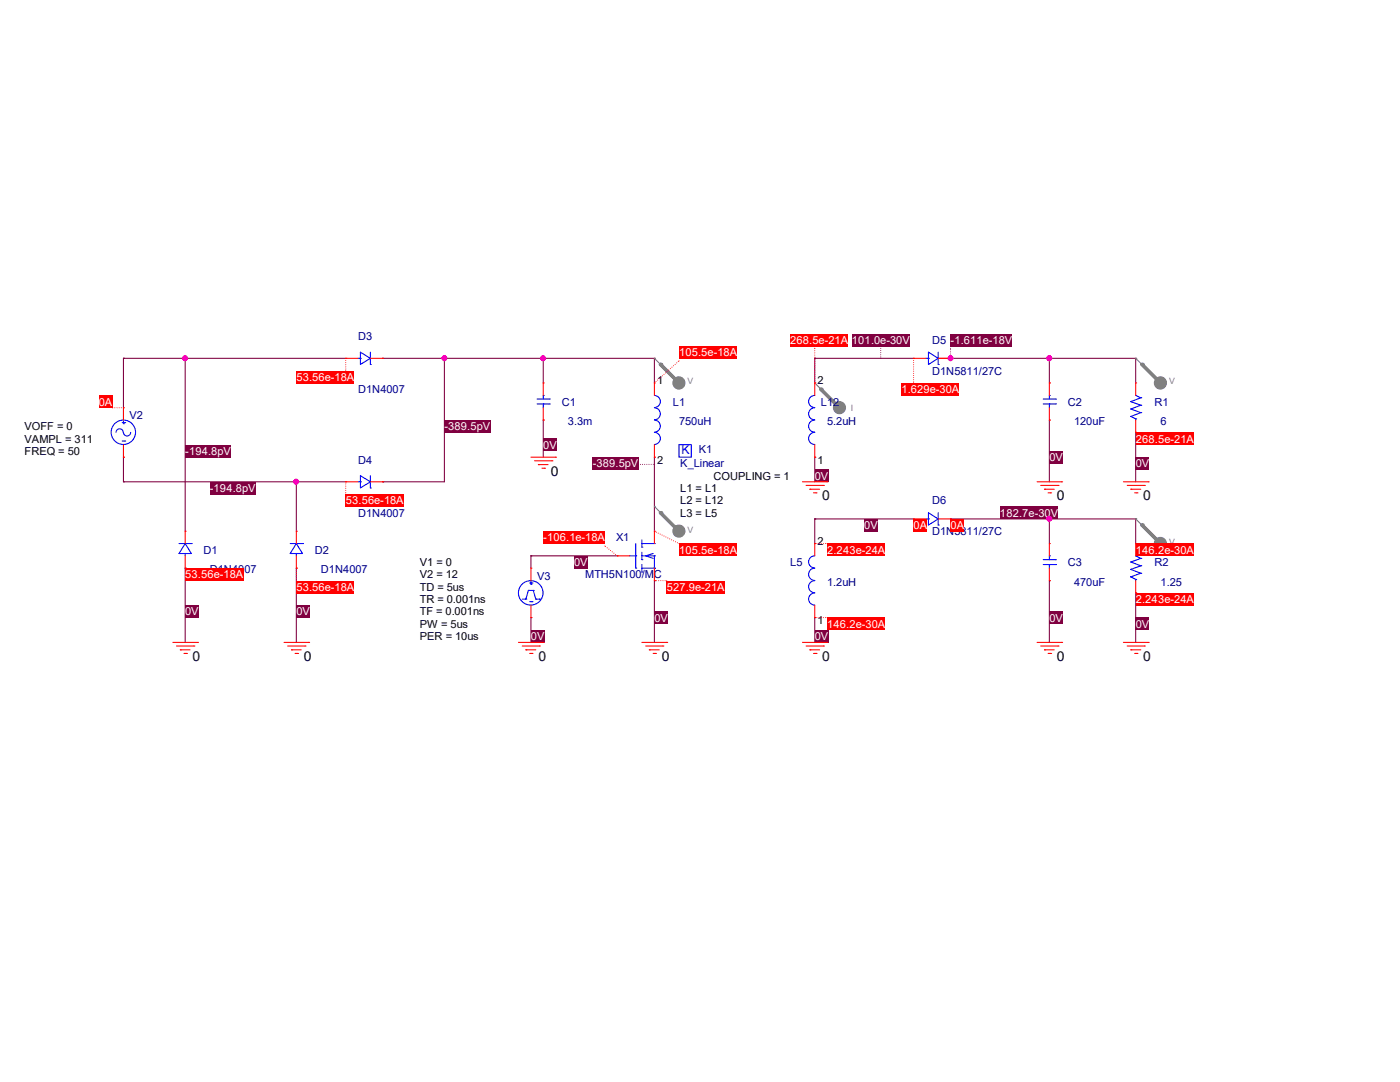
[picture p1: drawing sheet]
<svg xmlns="http://www.w3.org/2000/svg" width="279mm" height="216mm" viewBox="0 0 279 216" stroke-linecap="round" stroke-linejoin="round" font-family="sans-serif">
<path d="M24.6 91.2h.1M24.6 96.1h.1M24.6 91.2v4.9M24.6 96.1h34.5" fill="none" stroke="#800040" stroke-width=".21"/>
<circle cx="59.1" cy="96.1" r=".48" fill="#f0f" stroke="#f0f" stroke-width=".21"/>
<g fill="#800040">
<path d="M41.9 96.1h6.4v2.6h-6.4z"/>
<path d="M48.3 96.1h2.7v2.6h-2.7z"/>
</g>
<path d="M24.6 71.5h.1M24.6 71.5v9.9M24.6 71.5h12.4M76.4 71.5h.1M76.4 71.5h12.3M88.7 71.5h.1M88.7 71.5v24.6h-12.3M108.4 71.5h.1M108.4 71.5v4.9M76.4 96.1h.1" fill="none" stroke="#800040" stroke-width=".21"/>
<circle cx="88.7" cy="71.5" r=".48" fill="#f0f" stroke="#f0f" stroke-width=".21"/>
<g fill="#800040">
<path d="M88.7 83.8h6.5v2.6h-6.5z"/>
<path d="M95.2 83.8h2.6v2.6h-2.6z"/>
</g>
<path d="M88.7 71.5h.1M88.7 71.5h19.7M108.4 83.8h.1M108.4 83.8v7.4" fill="none" stroke="#800040" stroke-width=".21"/>
<circle cx="108.4" cy="71.5" r=".48" fill="#f0f" stroke="#f0f" stroke-width=".21"/>
<path d="M108.4 87.5h2.7v2.5h-2.7z" fill="#800040"/>
<path d="M37 71.5h.1M37 71.5v34.5M59.1 96.1h.1M59.1 96.1v9.9M59.1 96.1h9.9" fill="none" stroke="#800040" stroke-width=".21"/>
<circle cx="36.9" cy="71.5" r=".49" fill="#f0f" stroke="#f0f" stroke-width=".21"/>
<g fill="#800040">
<path d="M37 88.7h5.2v2.6h-5.2z"/>
<path d="M42.2 88.7h3.9v2.6h-3.9z"/>
</g>
<path d="M37 71.5h.1M37 71.5h32M37 113.4h.1M37 113.4v14.8" fill="none" stroke="#800040" stroke-width=".21"/>
<path d="M37 120.8h2.7v2.5h-2.7z" fill="#800040"/>
<path d="M59.1 113.4h.1M59.1 113.4v14.8" fill="none" stroke="#800040" stroke-width=".21"/>
<path d="M59.1 120.8h2.7v2.5h-2.7z" fill="#800040"/>
<path d="M106 110.9h.1M106 110.9v2.5M106 110.9h17.2" fill="none" stroke="#800040" stroke-width=".21"/>
<path d="M114.6 110.9h2.7v2.6h-2.7z" fill="#800040"/>
<path d="M106 123.2h.1M106 123.2v5" fill="none" stroke="#800040" stroke-width=".21"/>
<path d="M106 125.7h2.7v2.5h-2.7z" fill="#800040"/>
<path d="M130.6 115.9h.1M130.6 115.9v12.3" fill="none" stroke="#800040" stroke-width=".21"/>
<path d="M130.6 122h2.7v2.5h-2.7z" fill="#800040"/>
<path d="M130.6 91.2h.1M130.6 91.2v14.8" fill="none" stroke="#800040" stroke-width=".21"/>
<g fill="#800040">
<path d="M118.3 91.2h5.2v2.6h-5.2z"/>
<path d="M123.5 91.2h3.9v2.6h-3.9z"/>
</g>
<path d="M127.4 92.7h3.2M130.6 92.7h.1" fill="none" stroke="#800040" stroke-width=".21" stroke-dasharray="0 .4"/>
<path d="M108.4 71.5h.1M108.4 71.5h22.2M130.6 71.5h.1M130.6 71.5v4.9M162.6 103.5h.1M162.6 103.5v5M162.6 103.5h19.7" fill="none" stroke="#800040" stroke-width=".21"/>
<path d="M172.5 103.5h2.7v2.6h-2.7z" fill="#800040"/>
<path d="M162.6 123.2h.1M162.6 123.2v5" fill="none" stroke="#800040" stroke-width=".21"/>
<path d="M162.6 125.7h2.7v2.5h-2.7z" fill="#800040"/>
<path d="M162.6 91.2h.1M162.6 91.2v4.9" fill="none" stroke="#800040" stroke-width=".21"/>
<path d="M162.6 93.7h2.7v2.5h-2.7z" fill="#800040"/>
<path d="M162.6 71.5h.1M162.6 71.5v4.9M162.6 71.5h19.7" fill="none" stroke="#800040" stroke-width=".21"/>
<g fill="#800040">
<path d="M170 66.6h4.5v2.5h-4.5z"/>
<path d="M174.5 66.6h7.1v2.5h-7.1z"/>
</g>
<path d="M175.8 69.5v2M175.8 71.5h.1" fill="none" stroke="#800040" stroke-width=".21" stroke-dasharray="0 .4"/>
<path d="M187.2 71.5h2.5M189.7 71.5h.1" fill="none" stroke="#800040" stroke-width=".21"/>
<g fill="#800040">
<path d="M189.7 66.6h5.2v2.5h-5.2z"/>
<path d="M194.9 66.6h7.1v2.5h-7.1z"/>
</g>
<path d="M189.7 71.5v-2M189.7 69.5h.1" fill="none" stroke="#800040" stroke-width=".21" stroke-dasharray="0 .4"/>
<path d="M209.4 71.5h.1M209.4 71.5h17.3M226.7 71.5h.1M226.7 71.5v4.9M226.7 86.3h.1M226.7 86.3v9.8" fill="none" stroke="#800040" stroke-width=".21"/>
<path d="M226.7 91.2h2.7v2.6h-2.7z" fill="#800040"/>
<path d="M209.4 83.8h.1M209.4 83.8v12.3" fill="none" stroke="#800040" stroke-width=".21"/>
<path d="M209.4 90h2.7v2.5h-2.7z" fill="#800040"/>
<path d="M189.7 103.5h.1M189.7 103.5h19.7" fill="none" stroke="#800040" stroke-width=".21"/>
<g fill="#800040">
<path d="M199.6 101h5.7v2.6h-5.7z"/>
<path d="M205.3 101h5.9v2.6h-5.9z"/>
</g>
<path d="M209.4 103.5h.1M209.4 115.9h.1M209.4 103.5v5M209.4 115.9v12.3M209.4 103.5h17.3M226.7 103.5h.1M226.7 103.5v5" fill="none" stroke="#800040" stroke-width=".21"/>
<circle cx="209.4" cy="103.5" r=".48" fill="#f0f" stroke="#f0f" stroke-width=".21"/>
<path d="M209.4 122h2.7v2.5h-2.7z" fill="#800040"/>
<path d="M226.7 118.3h.1M226.7 118.3v9.9" fill="none" stroke="#800040" stroke-width=".21"/>
<path d="M226.7 123.2h2.7v2.6h-2.7z" fill="#800040"/>
<path d="M189.7 71.5h19.7M209.4 76.4h.1M209.4 71.5h.1M209.4 71.5v4.9" fill="none" stroke="#800040" stroke-width=".21"/>
<g fill="#f0f" stroke="#f0f" stroke-width=".21">
<circle cx="189.7" cy="71.5" r=".48"/>
<circle cx="209.4" cy="71.5" r=".49"/>
</g>
<g fill="none" stroke="#f00" stroke-width=".21">
<path d="M106 91.2h4.9M106.7 91.9h3.5M107.4 92.7h.1M107.4 92.7h2M108.2 93.4h.5M108.7 93.4h.1M110.2 91.9h.1M110.9 91.2h.1M160.1 96.1h5M160.9 96.9h3.4M161.6 97.6h.1M161.6 97.6h2"/>
<path d="M162.3 98.3h.6M162.9 98.3h.1M164.3 96.9h.1M165.1 96.1h.1M207 96.1h4.9M207.7 96.9h3.5M208.4 97.6h.1M208.4 97.6h2M209.2 98.3h.5M209.7 98.3h.1M211.2 96.9h.1M211.9 96.1h.1"/>
<path d="M224.2 96.1h5M225 96.9h3.4M225.7 97.6h.1M225.7 97.6h2M226.4 98.3h.5M226.9 98.3h.1M228.4 96.9h.1M229.2 96.1h.1M34.5 128.2h4.9M35.2 128.9h3.5M36 129.7h.1M36 129.7h1.9"/>
<path d="M36.7 130.4h.5M37.2 130.4h.1M38.7 128.9h.1M39.4 128.2h.1M56.7 128.2h4.9M57.4 128.9h3.5M58.2 129.7h.1M58.2 129.7h1.9M58.9 130.4h.5M59.4 130.4h.1M60.9 128.9h.1M61.6 128.2h.1"/>
<path d="M103.5 128.2h4.9M104.2 128.9h3.5M104.9 129.7h.1M104.9 129.7h2M105.7 130.4h.5M106.2 130.4h.1M107.7 128.9h.1M108.4 128.2h.1M128.1 128.2h5M128.9 128.9h3.4M129.6 129.7h.1M129.6 129.7h2"/>
<path d="M130.3 130.4h.5M130.8 130.4h.1M132.3 128.9h.1M133.1 128.2h.1M160.1 128.2h5M160.9 128.9h3.4M161.6 129.7h.1M161.6 129.7h2M162.3 130.4h.6M162.9 130.4h.1M164.3 128.9h.1M165.1 128.2h.1"/>
<path d="M207 128.2h4.9M207.7 128.9h3.5M208.4 129.7h.1M208.4 129.7h2M209.2 130.4h.5M209.7 130.4h.1M211.2 128.9h.1M211.9 128.2h.1M224.2 128.2h5M225 128.9h3.4M225.7 129.7h.1M225.7 129.7h2"/>
<path d="M226.4 130.4h.5M226.9 130.4h.1M228.4 128.9h.1M229.2 128.2h.1"/>
</g>
<circle cx="231.6" cy="76.4" r="1.22" fill="#808080" stroke="#808080" stroke-width=".21"/>
<path d="M226.7 71.5h.1M226.7 71.5l4.9 4.9" fill="none" stroke="#808080" stroke-width=".21"/>
<path d="M227.9 72.7l3.7 3.7" fill="none" stroke="#808080" stroke-width=".72"/>
<circle cx="227.9" cy="72.7" r=".36" fill="#808080"/>
<circle cx="135.5" cy="106" r="1.21" fill="#808080" stroke="#808080" stroke-width=".21"/>
<path d="M130.6 101h.1M130.6 101l4.9 5" fill="none" stroke="#808080" stroke-width=".21"/>
<path d="M131.8 102.3l3.7 3.7" fill="none" stroke="#808080" stroke-width=".72"/>
<circle cx="131.8" cy="102.3" r=".36" fill="#808080"/>
<circle cx="167.5" cy="81.3" r="1.21" fill="#808080" stroke="#808080" stroke-width=".21"/>
<path d="M162.6 76.4h.1M162.6 76.4l5 5" fill="none" stroke="#808080" stroke-width=".21"/>
<path d="M163.8 77.7l3.8 3.7" fill="none" stroke="#808080" stroke-width=".72"/>
<circle cx="163.8" cy="77.7" r=".36" fill="#808080"/>
<circle cx="231.6" cy="108.4" r="1.21" fill="#808080" stroke="#808080" stroke-width=".21"/>
<path d="M226.7 103.5h.1M226.7 103.5l4.9 5" fill="none" stroke="#808080" stroke-width=".21"/>
<path d="M227.9 104.8l3.7 3.7" fill="none" stroke="#808080" stroke-width=".72"/>
<circle cx="227.9" cy="104.8" r=".36" fill="#808080"/>
<circle cx="135.5" cy="76.4" r="1.22" fill="#808080" stroke="#808080" stroke-width=".21"/>
<path d="M130.6 71.5h.1M130.6 71.5l4.9 4.9" fill="none" stroke="#808080" stroke-width=".21"/>
<path d="M131.8 72.7l3.7 3.7" fill="none" stroke="#808080" stroke-width=".72"/>
<circle cx="131.8" cy="72.7" r=".36" fill="#808080"/>
<path d="M162.6 115.9a1.21 1.21 0 0 0-1.2 1.2 1.21 1.21 0 0 0 1.2 1.2M162.6 113.4a1.23 1.23 0 0 0-1.2 1.2 1.23 1.23 0 0 0 1.2 1.2M162.6 110.9a1.21 1.21 0 0 0-1.2 1.2 1.21 1.21 0 0 0 1.2 1.2M162.6 118.3a1.21 1.21 0 0 0-1.2 1.2 1.21 1.21 0 0 0 1.2 1.2" fill="none" stroke="#00f" stroke-width=".21"/>
<path d="M162.6 123.2h.1M162.6 120.8v2.4" fill="none" stroke="#f00" stroke-width=".21"/>
<g fill="#f00">
<path d="M165.1 123.2h5.7v2.6h-5.7z"/>
<path d="M170.8 123.2h5.9v2.6h-5.9z"/>
</g>
<path d="M162.6 123.2h2.5M165.1 123.2h.1" fill="none" stroke="#f00" stroke-width=".21" stroke-dasharray="0 .4"/>
<path d="M162.6 108.5h.1M162.6 108.5v2.4" fill="none" stroke="#f00" stroke-width=".21"/>
<g fill="#f00">
<path d="M165.1 108.5h5.7v2.5h-5.7z"/>
<path d="M170.8 108.5h5.9v2.5h-5.9z"/>
</g>
<path d="M162.6 108.5h2.5M165.1 108.5h.1" fill="none" stroke="#f00" stroke-width=".21" stroke-dasharray="0 .4"/>
<path d="M57.9 108.5h2.5M59.1 108.5l1.3 1.9h-2.5zM59.1 110.4h.1M59.1 110.4v.5M60.4 108.5h.1" fill="none" stroke="#00f" stroke-width=".21"/>
<path d="M59.1 113.4h.1M59.1 110.9v2.5" fill="none" stroke="#f00" stroke-width=".21"/>
<g fill="#f00">
<path d="M59.1 115.9h4.5v2.5h-4.5z"/>
<path d="M63.6 115.9h7.1v2.5h-7.1z"/>
</g>
<path d="M59.1 113.4v2.5M59.1 115.9h.1" fill="none" stroke="#f00" stroke-width=".21" stroke-dasharray="0 .4"/>
<path d="M59.1 106h.1M59.1 106v2.5M182.3 103.5h.1M182.3 103.5h2.5" fill="none" stroke="#f00" stroke-width=".21"/>
<path d="M135.5 88.7h2.5v2.5h-2.5zM184.8 103.5h.5M185.3 102.3l1.9 1.2-1.9 1.3zM185.3 103.5h.1M187.2 104.8h.1M187.2 102.3v2.5" fill="none" stroke="#00f" stroke-width=".21"/>
<path d="M182.3 103.5h2.7v2.6h-2.7z" fill="#f00"/>
<path d="M187.2 103.5h2.5M189.7 103.5h.1" fill="none" stroke="#f00" stroke-width=".21"/>
<path d="M189.7 103.5h2.7v2.6h-2.7z" fill="#f00"/>
<g fill="none" stroke="#00f" stroke-width=".21">
<path d="M226.7 78.9h.1M226.7 78.9l1 .5M227.7 79.4h.1M227.7 79.4l-2 .7M225.7 83.1h.1M225.7 81.6h.1M225.7 80.1h.1M225.7 83.1l1 .5M225.7 81.6l2 .7M225.7 80.1l2 .8M226.7 83.6h.1M226.7 83.6v.2"/>
<path d="M227.7 82.3h.1M227.7 80.9h.1M227.7 82.3l-2 .8M227.7 80.9l-2 .7"/>
</g>
<path d="M226.7 76.4h.1M226.7 76.4v2.5M226.7 86.3h.1M226.7 83.8v2.5" fill="none" stroke="#f00" stroke-width=".21"/>
<g fill="#f00">
<path d="M226.7 86.3h5.7v2.5h-5.7z"/>
<path d="M232.4 86.3h5.9v2.5h-5.9z"/>
</g>
<path d="M71.5 71.5h.4M71.9 70.3l2 1.2-2 1.2zM71.9 71.5h.1M73.9 72.7h.1M73.9 70.3v2.4" fill="none" stroke="#00f" stroke-width=".21"/>
<path d="M69 71.5h.1M69 71.5h2.5" fill="none" stroke="#f00" stroke-width=".21"/>
<g fill="#f00">
<path d="M59.1 74h4.5v2.5h-4.5z"/>
<path d="M63.6 74h7.1v2.5h-7.1z"/>
</g>
<path d="M69 71.5v2.5M69 74h.1" fill="none" stroke="#f00" stroke-width=".21" stroke-dasharray="0 .4"/>
<path d="M73.9 71.5h2.5M76.4 71.5h.1M108.4 76.4h.1M108.4 76.4v2.5M130.6 76.4h.1M130.6 76.4v2.5M108.4 83.8h.1M108.4 81.4v2.4M106 113.4h.1M106 113.4v2.5M106 123.2h.1M106 120.8v2.4" fill="none" stroke="#f00" stroke-width=".21"/>
<g fill="none" stroke="#00f" stroke-width=".21">
<path d="M107.2 79.6h2.4M108.4 78.9h.1M108.4 78.9v.7M109.6 79.6h.1M130.6 78.9a1.21 1.21 0 0 1 1.2 1.2 1.21 1.21 0 0 1-1.2 1.2M107.2 80.6h2.4M108.4 80.6h.1M108.4 80.6v.8M109.6 80.6h.1M130.6 81.4a1.21 1.21 0 0 1 1.2 1.2 1.21 1.21 0 0 1-1.2 1.2M130.6 83.8a1.21 1.21 0 0 1 1.2 1.2 1.21 1.21 0 0 1-1.2 1.2M130.6 86.3a1.21 1.21 0 0 1 1.2 1.2 1.21 1.21 0 0 1-1.2 1.2"/>
<path d="M104.2 119.5h.7M104.9 119.5h.1M105.5 117.8h.1M105.5 117.8l-.6 1.7M105.5 117.8h.9M105.7 116.3h.5M106 116.6h.1M106 116.1v.5M106.2 116.3h.1M106.4 117.8h.1M106.4 117.8l.5 1.7M106.9 119.5h.1"/>
<path d="M106.9 119.5h.8M107.7 119.5h.1M105.7 120.1h.5M106.2 120.1h.1"/>
<circle cx="105.9" cy="118.3" r="2.45"/>
</g>
<g fill="#f00">
<path d="M135.5 69h5.7v2.6h-5.7z"/>
<path d="M141.2 69h5.9v2.6h-5.9z"/>
</g>
<path d="M130.6 76.4l4.9-4.4M135.5 72h.1" fill="none" stroke="#f00" stroke-width=".21" stroke-dasharray="0 .4"/>
<path d="M209.4 76.4h.1M209.4 76.4v2.5M130.6 91.2h.1M130.6 88.7v2.5M209.4 83.8h.1M209.4 81.4v2.4M226.7 108.5h.1M226.7 108.5v2.4" fill="none" stroke="#f00" stroke-width=".21"/>
<g fill="none" stroke="#00f" stroke-width=".21">
<path d="M208.2 79.6h2.5M209.4 78.9h.1M209.4 78.9v.7M210.7 79.6h.1M208.2 80.6h2.5M209.4 80.6h.1M209.4 80.6v.8M210.7 80.6h.1M225.7 115.1h.1M225.7 113.6h.1M225.7 112.1h.1M225.7 115.1l1 .5"/>
<path d="M225.7 113.6l2 .8M225.7 112.1l2 .8M226.7 110.9h.1M226.7 115.6h.1M226.7 110.9l1 .5M226.7 115.6v.3M227.7 114.4h.1M227.7 112.9h.1M227.7 111.4h.1M227.7 114.4l-2 .7M227.7 112.9l-2 .7M227.7 111.4l-2 .7"/>
</g>
<g fill="#f00">
<path d="M226.7 108.5h5.7v2.5h-5.7z"/>
<path d="M232.4 108.5h5.9v2.5h-5.9z"/>
</g>
<path d="M226.7 118.3h.1M226.7 115.9v2.4" fill="none" stroke="#f00" stroke-width=".21"/>
<g fill="#f00">
<path d="M226.7 118.3h5.7v2.6h-5.7z"/>
<path d="M232.4 118.3h5.9v2.6h-5.9z"/>
</g>
<path d="M71.5 96.1h.4M71.9 94.9l2 1.2-2 1.3zM71.9 96.1h.1M73.9 97.4h.1M73.9 94.9v2.5" fill="none" stroke="#00f" stroke-width=".21"/>
<path d="M69 96.1h.1M69 96.1h2.5" fill="none" stroke="#f00" stroke-width=".21"/>
<g fill="#f00">
<path d="M69 98.6h4.4v2.5h-4.4z"/>
<path d="M73.4 98.6h7.2v2.5h-7.2z"/>
</g>
<path d="M69 96.1v2.5M69 98.6h.1" fill="none" stroke="#f00" stroke-width=".21" stroke-dasharray="0 .4"/>
<path d="M162.6 76.4h.1M162.6 76.4v2.5M73.9 96.1h2.5M76.4 96.1h.1M162.6 91.2h.1M162.6 88.7v2.5" fill="none" stroke="#f00" stroke-width=".21"/>
<path d="M162.6 78.9a1.21 1.21 0 0 0-1.2 1.2 1.21 1.21 0 0 0 1.2 1.2M162.6 83.8a1.21 1.21 0 0 0-1.2 1.2 1.21 1.21 0 0 0 1.2 1.2M162.6 81.4a1.21 1.21 0 0 0-1.2 1.2 1.21 1.21 0 0 0 1.2 1.2M162.6 86.3a1.21 1.21 0 0 0-1.2 1.2 1.21 1.21 0 0 0 1.2 1.2" fill="none" stroke="#00f" stroke-width=".21"/>
<g fill="#f00">
<path d="M157.7 66.6h4.4v2.5h-4.4z"/>
<path d="M162.1 66.6h7.1v2.5h-7.1z"/>
</g>
<path d="M162.6 76.4v-6.9M162.6 69.5h.1" fill="none" stroke="#f00" stroke-width=".21" stroke-dasharray="0 .4"/>
<g fill="none" stroke="#00f" stroke-width=".21">
<path d="M23.2 86.3a.72 .72 0 0 1 .7-.7 .72 .72 0 0 1 .7 .7M24.4 88h.5M24.4 84.3h.5M24.6 86.3a.72 .72 0 0 0 .8 .7 .72 .72 0 0 0 .7-.7M24.6 84.5h.1M24.6 84.1v.4M24.9 88h.1M24.9 84.3h.1"/>
<circle cx="24.6" cy="86.3" r="2.43"/>
</g>
<path d="M24.6 81.4h.1M24.6 81.4v2.4" fill="none" stroke="#f00" stroke-width=".21"/>
<path d="M19.7 78.9h2.7v2.5h-2.7z" fill="#f00"/>
<path d="M22.4 81.4h.1M24.6 81.4h-2.2" fill="none" stroke="#f00" stroke-width=".21" stroke-dasharray="0 .4"/>
<path d="M24.6 91.2h.1M24.6 88.7v2.5M37 113.4h.1M37 110.9v2.5" fill="none" stroke="#f00" stroke-width=".21"/>
<path d="M35.7 108.5h2.5M37 108.5l1.2 1.9h-2.5zM37 110.4h.1M37 110.4v.5M38.2 108.5h.1" fill="none" stroke="#00f" stroke-width=".21"/>
<g fill="#f00">
<path d="M37 113.4h5.7v2.5h-5.7z"/>
<path d="M42.7 113.4h5.9v2.5h-5.9z"/>
</g>
<path d="M37 106h.1M37 106v2.5M130.6 115.9h.1M130.6 113.4v2.5" fill="none" stroke="#f00" stroke-width=".21"/>
<g fill="none" stroke="#00f" stroke-width=".21">
<path d="M125.6 110.9h1.3M126.9 113.4h.1M126.9 110.9h.1M126.9 108.5v4.9M128.1 109.2h.1M128.1 111.7h.1M128.1 114.1h.1M128.1 113.4h2.5M128.1 108.5h2.5M128.1 110.9h2.5M128.1 107.7v1.5M128.1 110.2v1.5"/>
<path d="M128.1 112.6v1.5M130.3 110.4l-1.4 .5 1.4 .5M130.6 113.4h.1M130.6 108.5h.1M130.6 110.9h.1M130.6 110.9v2.5"/>
</g>
<g fill="#f00">
<path d="M133.1 115.9h4.4v2.5h-4.4z"/>
<path d="M137.5 115.9h7.1v2.5h-7.1z"/>
</g>
<path d="M130.6 115.9h2.5M133.1 115.9h.1" fill="none" stroke="#f00" stroke-width=".21" stroke-dasharray="0 .4"/>
<path d="M123.2 110.9h.1M123.2 110.9h2.4" fill="none" stroke="#f00" stroke-width=".21"/>
<g fill="#f00">
<path d="M108.4 106h5.2v2.5h-5.2z"/>
<path d="M113.6 106h7.1v2.5h-7.1z"/>
</g>
<path d="M120.7 109h.1M123.2 110.9l-2.5-1.9" fill="none" stroke="#f00" stroke-width=".21" stroke-dasharray="0 .4"/>
<path d="M130.6 106h.1M130.6 106v2.5" fill="none" stroke="#f00" stroke-width=".21"/>
<g fill="#f00">
<path d="M135.5 108.5h5.7v2.5h-5.7z"/>
<path d="M141.2 108.5h5.9v2.5h-5.9z"/>
</g>
<path d="M130.6 106l4.9 2.5M135.5 108.5h.1" fill="none" stroke="#f00" stroke-width=".21" stroke-dasharray="0 .4"/>
<g fill="none" stroke="#00f" stroke-width=".21">
<path d="M184.8 71.5h.5M185.3 70.3l1.9 1.2-1.9 1.2zM185.3 71.5h.1M187.2 72.7h.1M187.2 70.3v2.4M208.2 112.6h2.5M208.2 111.7h2.5M209.4 110.9h.1M209.4 112.6h.1M209.4 110.9v.8M209.4 112.6v.8M210.7 112.6h.1"/>
<path d="M210.7 111.7h.1"/>
</g>
<path d="M182.3 71.5h.1M182.3 71.5h2.5M209.4 115.9h.1M209.4 108.5h.1M209.4 108.5v2.4M209.4 113.4v2.5" fill="none" stroke="#f00" stroke-width=".21"/>
<g fill="#f00">
<path d="M179.9 76.4h4.4v2.6h-4.4z"/>
<path d="M184.3 76.4h7.1v2.6h-7.1z"/>
</g>
<path d="M182.3 71.5v4.9M182.3 76.4h.1" fill="none" stroke="#f00" stroke-width=".21" stroke-dasharray="0 .4"/>
<path d="M187.2 71.5h2.5M189.7 71.5h.1" fill="none" stroke="#f00" stroke-width=".21"/>
<g fill="#f0f" stroke="#f0f" stroke-width=".21">
<circle cx="59.1" cy="96.1" r=".48"/>
<circle cx="88.7" cy="71.5" r=".48"/>
<circle cx="108.4" cy="71.5" r=".48"/>
<circle cx="36.9" cy="71.5" r=".49"/>
<circle cx="209.4" cy="103.5" r=".48"/>
<circle cx="189.7" cy="71.5" r=".48"/>
<circle cx="209.4" cy="71.5" r=".49"/>
</g>
<g font-size="2.7">
<text x="109.9" y="94.9">0</text>
<text x="164.1" y="99.8">0</text>
<text x="210.9" y="99.8">0</text>
<text x="228.1" y="99.8">0</text>
<text x="38.4" y="131.9">0</text>
<text x="60.6" y="131.9">0</text>
<text x="107.4" y="131.9">0</text>
<text x="132.1" y="131.9">0</text>
<text x="164.1" y="131.9">0</text>
<text x="210.9" y="131.9">0</text>
<text x="228.1" y="131.9">0</text>
</g>
<text font-size="2.5" fill="#00f" x="136" y="90.5">K</text>
<g font-size="2.2" fill="#000080">
<text x="71.5" y="67.9">D3</text>
<text x="186" y="68.6">D5</text>
<text x="186" y="74.8">D1N5811/27C</text>
<text x="25.9" y="83.7">V2</text>
<text x="71.5" y="78.4">D1N4007</text>
<text x="112.1" y="80.9">C1</text>
<text x="134.3" y="80.9">L1</text>
<text x="163.8" y="80.9">L12</text>
<text x="213.1" y="80.9">C2</text>
<text x="230.4" y="80.9">R1</text>
<text x="113.3" y="84.9">3.3m</text>
<text x="135.5" y="84.9">750uH</text>
<text x="165.1" y="84.9">5.2uH</text>
<text x="214.3" y="84.9">120uF</text>
<text x="231.6" y="84.9">6</text>
<text x="71.5" y="92.5">D4</text>
<text x="135.8" y="93.3">K_Linear</text>
<text x="139.5" y="90.3">K1</text>
<text x="186" y="100.6">D6</text>
<text x="71.5" y="103.1">D1N4007</text>
<text x="186" y="106.8">D1N5811/27C</text>
<text x="40.6" y="110.5">D1</text>
<text x="62.8" y="110.5">D2</text>
<text x="122.9" y="108">X1</text>
<text x="157.7" y="112.9">L5</text>
<text x="213.1" y="112.9">C3</text>
<text x="230.4" y="112.9">R2</text>
<text x="41.9" y="114.4">D1N4007</text>
<text x="64.1" y="114.4">D1N4007</text>
<text x="107.2" y="115.7">V3</text>
<text x="116.8" y="115.4">MTH5N100/MC</text>
<text x="165.1" y="116.9">1.2uH</text>
<text x="214.3" y="116.9">470uF</text>
<text x="231.6" y="116.9">1.25</text>
</g>
<g font-size="2.2" fill="#fff">
<text x="135.5" y="71.1">105.5</text>
<text x="141.2" y="71.1">e-18A</text>
<text x="157.7" y="68.6">268.</text>
<text x="162.1" y="68.6">5e-21A</text>
<text x="170" y="68.6">101.</text>
<text x="174.5" y="68.6">0e-30V</text>
<text x="189.7" y="68.6">-1.61</text>
<text x="194.9" y="68.6">1e-18V</text>
<text x="59.1" y="76">53.5</text>
<text x="63.6" y="76">6e-18A</text>
<text x="19.7" y="80.9">0A</text>
<text x="179.9" y="78.4">1.62</text>
<text x="184.3" y="78.4">9e-30A</text>
<text x="88.7" y="85.9">-389.5</text>
<text x="95.2" y="85.9">pV</text>
<text x="108.4" y="89.5">0V</text>
<text x="226.7" y="88.3">268.5</text>
<text x="232.4" y="88.3">e-21A</text>
<text x="37" y="90.8">-194.</text>
<text x="42.2" y="90.8">8pV</text>
<text x="118.3" y="93.3">-389.</text>
<text x="123.5" y="93.3">5pV</text>
<text x="162.6" y="95.7">0V</text>
<text x="209.4" y="92">0V</text>
<text x="226.7" y="93.3">0V</text>
<text x="41.9" y="98.2">-194.8</text>
<text x="48.3" y="98.2">pV</text>
<text x="69" y="100.6">53.5</text>
<text x="73.5" y="100.6">6e-18A</text>
<text x="172.5" y="105.6">0V</text>
<text x="182.3" y="105.6">0A</text>
<text x="189.7" y="105.6">0A</text>
<text x="199.6" y="103.1">182.7</text>
<text x="205.3" y="103.1">e-30V</text>
<text x="108.4" y="108">-106.</text>
<text x="113.6" y="108">1e-18A</text>
<text x="114.6" y="112.9">0V</text>
<text x="135.5" y="110.5">105.5</text>
<text x="141.2" y="110.5">e-18A</text>
<text x="165.1" y="110.5">2.243</text>
<text x="170.8" y="110.5">e-24A</text>
<text x="226.7" y="110.5">146.2</text>
<text x="232.4" y="110.5">e-30A</text>
<text x="37" y="115.4">53.56</text>
<text x="42.7" y="115.4">e-18A</text>
<text x="59.1" y="117.9">53.5</text>
<text x="63.6" y="117.9">6e-18A</text>
<text x="133.1" y="117.9">527.</text>
<text x="137.5" y="117.9">9e-21A</text>
<text x="37" y="122.8">0V</text>
<text x="59.1" y="122.8">0V</text>
<text x="130.6" y="124">0V</text>
<text x="165.1" y="125.3">146.2</text>
<text x="170.8" y="125.3">e-30A</text>
<text x="209.4" y="124">0V</text>
<text x="226.7" y="125.3">0V</text>
<text x="226.7" y="120.4">2.243</text>
<text x="232.4" y="120.4">e-24A</text>
<text x="106" y="127.7">0V</text>
<text x="162.6" y="127.7">0V</text>
</g>
<g font-size="2.2">
<text x="131.2" y="76.7">1</text>
<text x="163.2" y="76.7">2</text>
<text x="4.9" y="88.3">VAMPL = 311</text>
<text x="4.9" y="85.9">VOFF = 0</text>
<text x="4.9" y="90.8">FREQ = 50</text>
<text x="131.2" y="92.5">2</text>
<text x="142.4" y="95.7">COUPLING = 1</text>
<text x="163.2" y="92.5">1</text>
<text x="135.8" y="98.2">L1 = L1</text>
<text x="135.8" y="100.6">L2 = L12</text>
<text x="135.8" y="103.1">L3 = L5</text>
<text x="83.8" y="112.9">V1 = 0</text>
<text x="163.2" y="108.7">2</text>
<text x="83.8" y="117.9">TD = 5us</text>
<text x="83.8" y="115.4">V2 = 12</text>
<text x="83.8" y="122.8">TF = 0.001ns</text>
<text x="83.8" y="125.3">PW = 5us</text>
<text x="83.8" y="120.4">TR = 0.001ns</text>
<text x="163.2" y="124.5">1</text>
<text x="83.8" y="127.7">PER = 10us</text>
</g>
<g font-size="1.7" fill="#808080">
<text x="137.2" y="76.7">V</text>
<text x="233.3" y="76.7">V</text>
<text x="169.8" y="82">I</text>
<text x="137.2" y="106.3">V</text>
<text x="233.3" y="108.8">V</text>
</g>
</svg>
